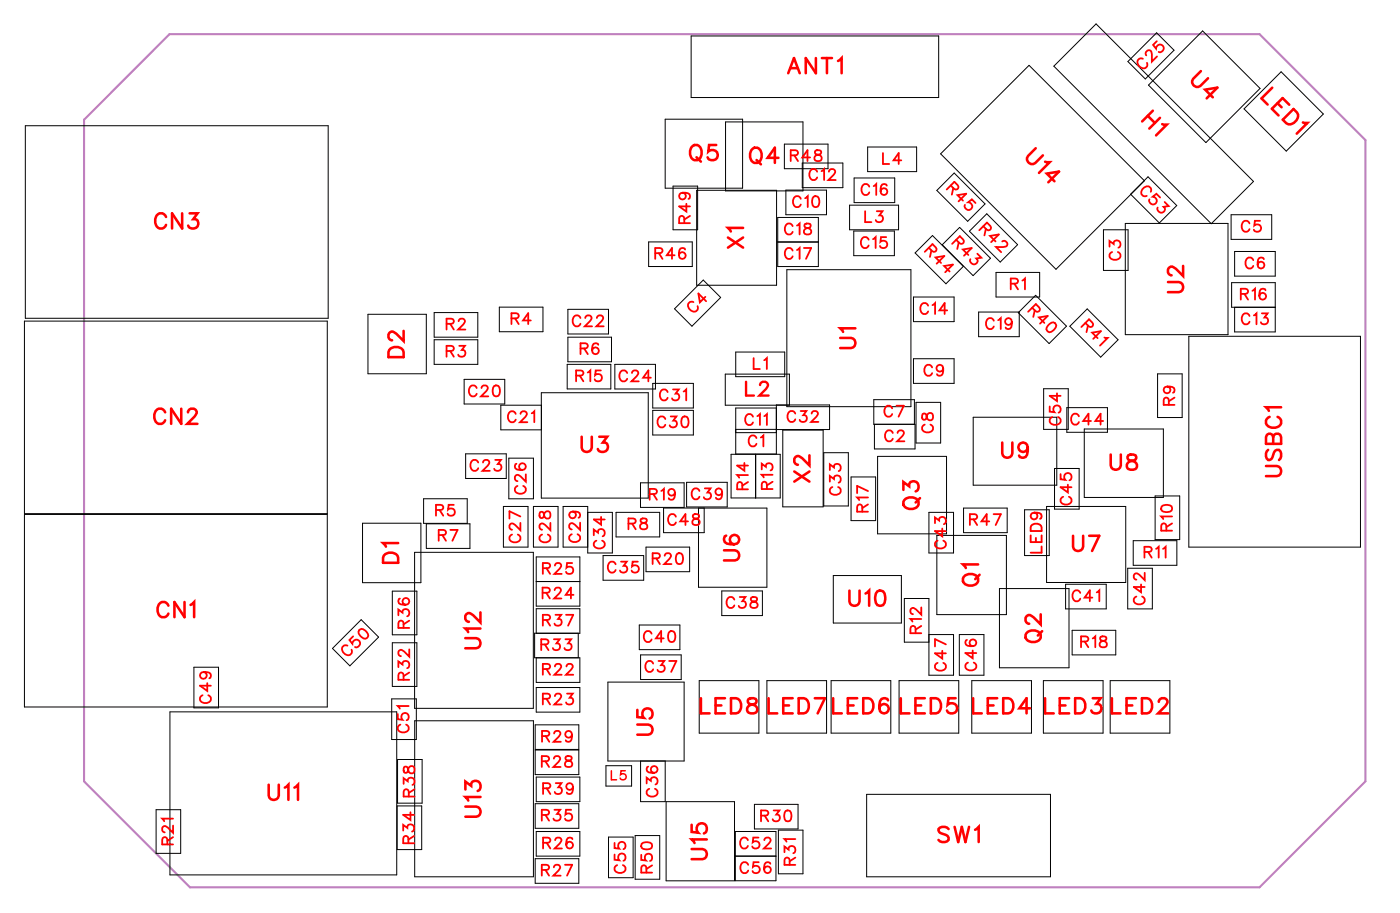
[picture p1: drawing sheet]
<svg xmlns="http://www.w3.org/2000/svg" width="65mm" height="43mm" viewBox="0 0 65 43" stroke-linecap="round" stroke-linejoin="round" font-family="sans-serif">
<path d="M3.9 5.6l4-4h51l5 4.9v30l-5 5h-50l-5-5z" fill="none" stroke="#bf80bf" stroke-width=".1"/>
<g fill="none" stroke="#000" stroke-width=".05">
<path d="M1.1 15h14.2v9h-14.2zM1.2 5.9h14.2v9h-14.2zM17.2 14.7h2.7v2.8h-2.7zM20.3 14.6h2.1v1.2h-2.1zM20.3 15.9h2.1v1.1h-2.1zM21.7 17.7h1.9v1.2h-1.9zM23.4 14.4h2v1.1h-2zM25.3 18.4h5v4.9h-5zM25.3 18.9h-1.9v1.2h1.9M26.5 17h2.1v1.2h-2.1zM26.6 15.8h2v1.1h-2zM26.6 14.5h1.9v1.1h-1.9z"/>
<path d="M28.8 17h1.9v1.2h-1.9zM30.3 11.3h2.1v1.2h-2.1zM30.5 17.9h1.9v1.2h-1.9zM30.5 19.2h1.9v1.1h-1.9zM31.1 5.6h3.6v3.2h-3.6zM31.5 8.7h1.1v2h-1.1zM32.3 1.7h11.6v2.9h-11.6zM32.6 8.9h3.7v4.4h-3.7zM32.9 13.1l.8 .8-1.3 1.3-.8-.8zM33.9 5.7h3.7v3.2h-3.7zM34.4 16.5h2.3v1.1h-2.3zM36.3 18.9v2.3h-1.9v-2.1h1.9"/>
<path d="M36.4 10.2h1.9v2.3h-1.9zM36.4 11.3h1.9M36.7 6.7h2v1.2h-2zM36.8 8.9h1.9v1.1h-1.9zM36.8 12.6h5.8v6.4h-5.8zM36.9 18.9v-1.4h-3v1.4h4.9v1.2h-4.4M37.5 7.6h1.9v1.2h-1.9zM39.7 9.6h2.3v1.1h-2.3zM39.9 10.8h1.9v1.2h-1.9zM40 8.3h1.9v1.2h-1.9zM40.6 6.9h2.3v1.1h-2.3zM40.9 19.8v1.2h1.9v-1.2h-1.9v-1.1h1.9v1.1"/>
<path d="M42.7 16.8h1.9v1.1h-1.9zM42.7 13.9h1.9v1.1h-1.9zM42.9 18.8h1.1v1.9h-1.1zM43.8 8.9l.8-.8 1.5 1.4-.8 .8zM44.1 11.4l.8-.8 1.4 1.5-.8 .8-1.9-1.9-.8 .8 1.5 1.5 .8-.8M45.3 10.8l.9-.8 1.4 1.4-.8 .8zM45.5 19.5h3.9v3.2h-3.9zM45.8 14.6h1.9v1.1h-1.9zM46.6 12.7h2v1.2h-2zM48.4 13.8l1.5 1.4-.8 .9-1.5-1.5zM48.8 18.2h1.2v1.9h-1.2zM49.3 3.1l2-2 7.3 7.4-1.9 2z"/>
<path d="M49.9 19.1h1.9v1.1h-1.9zM50 15.3l.9-.9 1.4 1.5-.8 .8zM51.6 10.7h1.2v1.9h-1.2zM52.6 10.4h4.8v5.2h-4.8zM53.5 8.4l-5.4-5.3-4.1 4.1 5.4 5.4 4.3-4.3 1.3 1.3-.8 .8-1.3-1.3M53.7 4l2.6-2.6 2.6 2.7-2.5 2.6zM54.1 1.5l.8 .8-1.3 1.4-.8-.8zM54.2 17.5h1.1v2h-1.1zM55.6 15.7h8v9.9h-8zM57.6 10h1.9v1.2h-1.9zM57.8 11.8h1.9v1.1h-1.9zM59.7 14.4h-2.1v-1.2h2.1v2.3h-1.9v-1.1"/>
<path d="M59.9 3.4l2 1.9-1.7 1.8-2-2zM1.1 24h14.2v9h-14.2zM7.3 37.8h1.2v2.1h-1.2zM7.9 33.3h10.7v7.6h-10.7zM9.1 31.2h1.1v1.9h-1.1zM16.9 29l.8 .8-1.3 1.3-.8-.8zM17 24.5h2.7v2.7h-2.7zM18.3 32.7h1.2v1.9h-1.2zM18.4 27.6h1.1v2.1h-1.1zM18.4 30h1.1v2.1h-1.1zM18.6 37.7h1.1v2h-1.1M18.6 35.5h1.1v2h-1.1z"/>
<path d="M19.4 25.8h5.5v7.3h-5.5zM19.4 33.7h5.6v7.3h-5.6zM19.8 23.3h2.1v1.2h-2.1zM19.9 24.5h2.1v1.1h-2.1zM21.8 21.2h1.9v1.2h-1.9zM23.5 23.7h1.2v1.9h-1.2zM23.8 21.4h1.2v1.9h-1.2zM25 23.7h1.1v1.9h-1.1zM25 33.9h2.1v2.3h-2.1zM25 37.6h2.1v1.1h-2.1zM25 35.1h2.1M25 35h2.1"/>
<path d="M25.1 36.3h2v1.2h-2zM25.1 29.6v-1.1h2v1.1h-2.1v1.1h2.1v1.2h-2v-1.2M25.1 38.9h2v1.1h-2zM25.1 26h2v2.3h-2zM25.1 32.1h2v1.2h-2zM25.1 27.2h2M27.1 29.6v1.1M27.5 23.9h1.1v1.9h-1.1v-2.1h-1.2v1.9h1.2M28.2 26h1.9v1.1h-1.9zM28.3 35.8h1.2v.9h-1.2zM28.4 31.9h3.6v3.7h-3.6zM28.5 39.1h1.1v1.9h-1.1z"/>
<path d="M28.8 23.9h2.1v1.2h-2.1zM29.7 39.1h1.2v2h-1.2zM29.9 29.2h1.9v1.2h-1.9zM30 22.6h2v1.1h-2zM30 35.6v1.9h1.1v-1.9M30 30.6h1.9v1.2h-1.9zM30.2 25.6h2.1v1.1h-2.1zM31.2 37.5h3.2v3.7h-3.2zM32.1 22.5h1.9v1.2h-1.9zM32.7 31.8h2.8v2.5h-2.8zM32.9 23.7v1.2h-1.9v-1.2h4.9v3.7h-3.2v-3.7M33.8 27.6h1.9v1.2h-1.9z"/>
<path d="M34.2 21.2h2.3v2.1h-2.3zM34.4 38.9h1.9v2.3h-1.9zM34.4 20.2h1.9M35.3 37.6h2v1.1h-2zM35.3 21.2v2.1M35.9 31.8h2.8v2.5h-2.8zM36.4 38.8h1.2v2h-1.2zM36.6 20.1h1.9v3.6h-1.9zM38.5 21.2h1.2v2.5h-1.2zM38.9 31.8h2.8v2.5h-2.8zM39 26.9h3.2v2.2h-3.2zM39.8 22.3h1.2v2h-1.2z"/>
<path d="M40.5 37.1h8.6v3.9h-8.6zM41.1 21.3h3.2v3.7h-3.2zM42.1 31.8h2.8v2.5h-2.8zM43.5 23.9h1.1v1.9h-1.1zM43.5 29.7h1.1v1.9h-1.1v-3.6h-1.2v2h1.2M43.8 25h3.3v3.7h-3.3zM44.9 29.7h1.1v1.9h-1.1zM45.1 23.7h2v1.2h-2zM45.5 31.8h2.8v2.5h-2.8zM46.8 27.5h3.2v3.7h-3.2zM47.9 23.8h1.2v2.2h-1.2zM48.8 31.8h2.8v2.5h-2.8z"/>
<path d="M49 23.7h3.7v3.5h-3.7zM49.3 21.9h1.2v1.9h-1.2zM49.8 27.3h2v1.2h-2zM50.2 29.5h2v1.1h-2zM50.7 20.1h3.7v3.2h-3.7zM51.9 31.8h2.8v2.5h-2.8zM52.8 26.6h1.1v1.9h-1.1zM53 25.3h2.1v1.1h-2.1zM54 23.2h1.2v2h-1.2zM25 40.1h2.1v1.2h-2.1zM34.4 40h1.9"/>
</g>
<g fill="none" stroke="#f00" stroke-width=".08">
<path d="M20.9 15.1h.3v-.1l-.3-.1v.5M20.9 16.4h.3v-.1l-.3-.1v.5M21.1 15.1l.1 .3M21.1 16.4l.1 .3M21.5 15l.2-.1v.1l-.3 .4h.4M21.5 16.2h.2l-.1 .2a.17 .17 0 0 1 .1 .2 .17 .17 0 0 1-.3 0M22.3 18.1a.19 .19 0 0 0-.2-.1 .19 .19 0 0 0-.2 .2v.1a.19 .19 0 0 0 .2 .2 .19 .19 0 0 0 .2-.1M22.5 18.1l.1-.1 .2 .1-.3 .4h.3M23.1 18a.23 .23 0 0 1 .3 .3 .23 .23 0 0 1-.3 .2l-.1-.2zM23.9 14.9h.3l.1-.2-.4-.1v.5M24.1 14.9l.2 .2M24.1 19.3a.19 .19 0 0 0-.2-.1 .19 .19 0 0 0-.1 .2v.1a.19 .19 0 0 0 .1 .2 .19 .19 0 0 0 .2-.1"/>
<path d="M24.4 19.3l.1-.1 .1 .1-.3 .4h.4M24.8 15h-.3l.2-.4v.5M24.9 19.3l.1-.1v.5M27 17.6l.2-.1 .1-.1-.3-.1v.5M27.1 17.6l.2 .2M27.2 14.9a.19 .19 0 0 0-.3-.2 .19 .19 0 0 0-.1 .2v.2a.19 .19 0 0 0 .1 .2 .19 .19 0 0 0 .3-.2M27.2 16.3h.2l.1-.2-.3-.1v.6M27.3 16.3l.2 .3M27.4 14.9l.1-.2 .2 .1-.3 .5h.3M27.5 17.4l.1-.1v.5M27.9 14.9l.1-.2 .2 .1-.3 .5h.3M28 16.1a.22 .22 0 0 0-.3 .2 .22 .22 0 0 0 .3 .2 .16 .16 0 0 0-.1-.3 .16 .16 0 0 0-.2 .2"/>
<path d="M28.1 17.3h-.2l-.1 .2a.18 .18 0 0 1 .3 0 .18 .18 0 0 1 0 .3 .18 .18 0 0 1-.3-.1M29.3 17.4a.19 .19 0 0 0-.2-.1 .19 .19 0 0 0-.1 .2v.1a.19 .19 0 0 0 .1 .2 .19 .19 0 0 0 .2-.1M29.6 17.4l.1-.1 .2 .1-.4 .4h.4M30.4 17.7h-.3l.2-.4v.5M30.7 11.8h.2l.1-.1-.3-.1v.5M30.8 11.8l.2 .3M31.1 19.6a.19 .19 0 0 0-.2-.1 .19 .19 0 0 0-.1 .2v.1a.19 .19 0 0 0 .1 .2 .19 .19 0 0 0 .2-.1M31.2 18.3a.19 .19 0 0 0-.2-.1 .19 .19 0 0 0-.1 .2v.1a.19 .19 0 0 0 .1 .2 .19 .19 0 0 0 .2-.1M31.4 19.5h.2l-.1 .2a.17 .17 0 0 1 .1 .2 .17 .17 0 0 1-.3 0M31.5 18.2h.3l-.2 .2a.17 .17 0 0 1 .1 .3 .17 .17 0 0 1-.3-.1M31.6 11.9h-.4l.2-.3v.5M31.9 9a.16 .16 0 0 1 .2 .2 .16 .16 0 0 1-.3 .1 .16 .16 0 0 1 0-.3l.5 .1-.1 .2"/>
<path d="M31.9 19.5a.23 .23 0 0 1 .3 .2 .23 .23 0 0 1-.3 .3v-.2zM32 18.3l.1-.1v.5M32 10.4v-.3h-.1l-.1 .3h.5M32.1 11.7l-.1-.1a.22 .22 0 0 0-.3 .2 .22 .22 0 0 0 .4 .2 .16 .16 0 0 0-.1-.2 .16 .16 0 0 0-.2 .1M32.1 9.5v.4l-.3-.3h.5M32.3 10.1l-.3 .2M32.4 14.1a.19 .19 0 0 0-.2 .1 .19 .19 0 0 0 0 .2l.1 .1a.19 .19 0 0 0 .3 0 .19 .19 0 0 0 0-.2M33 13.9l-.3 .2v-.4l.3 .4M35.2 19.5a.19 .19 0 0 0-.2-.1 .19 .19 0 0 0-.1 .2v.1a.19 .19 0 0 0 .1 .2 .19 .19 0 0 0 .2-.2M35.3 16.7v.5h.2M35.4 19.5l.2-.1v.5M35.8 16.8l.1-.1v.5"/>
<path d="M35.8 19.5l.1-.1v.5M37 7.3l.3-.1v-.1l-.3-.1v.5M37.1 10.6a.19 .19 0 0 0-.2-.2 .19 .19 0 0 0-.2 .2v.2a.19 .19 0 0 0 .2 .2 .19 .19 0 0 0 .2-.2M37.1 11.7a.19 .19 0 0 0-.2-.1 .19 .19 0 0 0-.2 .2v.1a.19 .19 0 0 0 .2 .2 .19 .19 0 0 0 .2-.1M37.2 7.3l.1 .2M37.2 19.3a.19 .19 0 0 0-.2-.1 .19 .19 0 0 0-.2 .2v.1a.19 .19 0 0 0 .2 .2 .19 .19 0 0 0 .2-.1M37.3 10.5l.1-.1v.6M37.3 11.7l.1-.1v.5M37.5 19.2h.2l-.1 .2a.17 .17 0 0 1 .1 .3 .17 .17 0 0 1-.3-.1M37.5 9.3a.19 .19 0 0 0-.3-.1 .19 .19 0 0 0-.1 .2v.1a.19 .19 0 0 0 .1 .2 .19 .19 0 0 0 .3-.1M37.6 11.6h.3l-.2 .5M37.7 10.5v.1a.21 .21 0 0 1 .2 .1 .21 .21 0 0 1 0 .2h-.3v-.2l.3-.1v-.1z"/>
<path d="M37.7 9.3l.1-.1v.5M37.9 7.4h-.4l.3-.4v.5M38 19.3l.2-.1 .1 .2-.4 .3h.4M38.1 9.2a.23 .23 0 0 1 .2 .2 .23 .23 0 0 1-.2 .3l-.1-.2zM38.1 7v.2l.3 .2a.17 .17 0 0 1-.1 .1 .17 .17 0 0 1-.2-.1l.3-.3v-.1zM38.2 8a.19 .19 0 0 0-.2-.1 .19 .19 0 0 0-.1 .2v.1a.19 .19 0 0 0 .1 .2 .19 .19 0 0 0 .2-.1M38.4 8l.2-.1v.5M38.8 8l.1-.1 .2 .1-.3 .4h.3M40.5 9.9v.5h.3M40.6 11.2a.19 .19 0 0 0-.2-.1 .19 .19 0 0 0-.1 .2v.1a.19 .19 0 0 0 .1 .2 .19 .19 0 0 0 .2-.1M40.7 8.7a.19 .19 0 0 0-.2-.1 .19 .19 0 0 0-.2 .2v.1a.19 .19 0 0 0 .2 .2 .19 .19 0 0 0 .2-.1M40.8 11.2l.2-.1v.5"/>
<path d="M40.9 8.7l.1-.1v.5M41 9.9h.3l-.2 .2a.17 .17 0 0 1 .2 .2 .17 .17 0 0 1-.3 0M41.3 7.2v.5h.3M41.5 11.1h-.3v.2a.18 .18 0 0 1 .3 0 .18 .18 0 0 1-.1 .3 .18 .18 0 0 1-.2-.1M41.5 8.7v-.1a.22 .22 0 0 0-.3 .3 .22 .22 0 0 0 .3 .1 .16 .16 0 0 0-.1-.2 .16 .16 0 0 0-.2 .1M41.7 19.1a.19 .19 0 0 0-.2-.1 .19 .19 0 0 0-.1 .2v.1a.19 .19 0 0 0 .1 .2 .19 .19 0 0 0 .2-.1M41.9 19h.4l-.3 .5M42.2 7.5h-.4l.2-.3v.5M43.2 19.4v.2h.1a.21 .21 0 0 1 .1-.2 .21 .21 0 0 1 .2 0v.1v.1h-.2l-.1-.2zM43.3 19.8a.19 .19 0 0 0-.2 .3 .19 .19 0 0 0 .2 .1h.2a.19 .19 0 0 0 .1-.1 .19 .19 0 0 0-.1-.3M43.4 14.3a.19 .19 0 0 0-.2-.1 .19 .19 0 0 0-.1 .2v.1a.19 .19 0 0 0 .1 .2 .19 .19 0 0 0 .2-.1M43.5 11.6l.2 .2 .1-.1-.2-.3-.3 .4"/>
<path d="M43.6 11.7l-.1 .3M43.6 17.2a.19 .19 0 0 0-.2-.1 .19 .19 0 0 0-.2 .1v.2a.19 .19 0 0 0 .2 .2 .19 .19 0 0 0 .2-.2M43.6 14.3l.1-.1v.5M44 12.3l-.2-.3h.4l-.4 .3M44.1 17.2a.16 .16 0 0 1-.2 .2 .16 .16 0 0 1-.1-.3 .16 .16 0 0 1 .3 0v.4h-.3M44.3 14.5h-.4l.3-.3v.5M44.4 12.7l-.2-.3h.4l-.4 .3M44.5 8.7l.2 .2 .1-.1-.2-.3-.3 .4M44.6 8.8l-.1 .3M44.7 11.2l.3 .2 .1-.1-.2-.3-.4 .4M44.9 11.3l-.1 .3M45 9.4l-.2-.3h.4l-.4 .3"/>
<path d="M45.3 11.9l-.3-.2 .5-.1-.4 .4M45.6 9.5l-.1-.2-.2 .2a.18 .18 0 0 1 .2 .1 .18 .18 0 0 1-.2 .2 .18 .18 0 0 1-.2-.2M45.7 11.9l.2 .1-.2 .1a.17 .17 0 0 1-.1 .3 .18 .18 0 0 1-.2-.3M46 10.6l.2 .2 .1-.1-.1-.3-.4 .4M46.1 10.7v.3M46.5 15a.19 .19 0 0 0-.2-.1 .19 .19 0 0 0-.2 .2v.1a.19 .19 0 0 0 .2 .2 .19 .19 0 0 0 .2-.1M46.6 11.3l-.3-.3h.4l-.3 .3M46.7 15l.1-.1v.5M46.9 11.3h.2v.2h-.5l.2 .3M47.3 13.3l.3-.1v-.1l-.3-.1v.5M47.3 15a.16 .16 0 0 1-.2 .2 .16 .16 0 0 1 0-.3 .16 .16 0 0 1 .2 0v.5l-.3-.1M47.5 13.3l.1 .2"/>
<path d="M47.8 13.1l.1-.1v.5M48.3 14.4l.2 .2 .1-.1-.1-.3-.4 .4M48.4 14.5l-.1 .3M48.9 15.1l-.3-.3h.4l-.3 .3M49 15.2l.3-.1a.23 .23 0 0 1 0 .3 .23 .23 0 0 1-.4 0zM49.1 19v.2l.2 .1a.18 .18 0 0 1 0-.3 .18 .18 0 0 1 .3 0 .18 .18 0 0 1-.1 .3M49.2 19.5a.19 .19 0 0 0-.1 .2 .19 .19 0 0 0 .2 .2h.1a.19 .19 0 0 0 .2-.2 .19 .19 0 0 0-.1-.2M49.4 18.4v.3l-.3-.2h.5M50.5 19.5a.19 .19 0 0 0-.2-.2 .19 .19 0 0 0-.2 .2v.2a.19 .19 0 0 0 .2 .1 .19 .19 0 0 0 .2-.1M50.8 15.1l.2 .2 .1-.1-.2-.3-.3 .4M50.9 15.2l-.1 .3M51 19.7h-.3l.2-.4v.5"/>
<path d="M51.3 15.8l-.2-.3h.4l-.4 .3M51.6 19.7h-.4l.3-.4v.5M51.7 15.8h.1l-.3 .4M51.9 11.5v-.2l.2 .1a.17 .17 0 0 1 .3-.1 .17 .17 0 0 1-.1 .3M52 11.8a.19 .19 0 0 0-.1 .2 .19 .19 0 0 0 .2 .1h.1a.19 .19 0 0 0 .2-.1 .19 .19 0 0 0-.1-.2M53.5 2.7a.19 .19 0 0 0-.3 .1 .19 .19 0 0 0 .1 .3 .19 .19 0 0 0 .3 .1 .19 .19 0 0 0 .1-.3M53.6 2.6l.1-.2h.2v.5l.2-.3M53.8 9a.19 .19 0 0 0 0-.3 .19 .19 0 0 0-.3 .1h-.1a.19 .19 0 0 0 0 .3 .19 .19 0 0 0 .2 .1M54.1 1.9l-.2 .2 .2 .2a.18 .18 0 0 1 .2-.2 .18 .18 0 0 1 .1 .2 .18 .18 0 0 1-.2 .1M54.3 9.2l-.2-.1-.2 .1a.18 .18 0 0 1 .2 .2 .18 .18 0 0 1-.2 .2 .18 .18 0 0 1-.1-.3M54.5 9.4l.2 .2-.3 .1a.17 .17 0 0 1-.1 .2 .17 .17 0 0 1-.1-.2M54.6 18.1a.16 .16 0 0 1 .1 .2 .16 .16 0 0 1-.2 0 .16 .16 0 0 1 0-.2h.4v.3"/>
<path d="M54.7 18.9v-.3h-.2l-.1 .3h.5M54.9 18.6l-.2 .2M58 13.7h.3l.1-.1-.4-.1v.5M58.2 13.7l.2 .3M58.5 10.4a.19 .19 0 0 0-.3-.1 .19 .19 0 0 0-.1 .2v.1a.19 .19 0 0 0 .1 .2 .19 .19 0 0 0 .3-.1M58.5 14.8a.19 .19 0 0 0-.3-.2 .19 .19 0 0 0-.1 .2v.2a.19 .19 0 0 0 .1 .2 .19 .19 0 0 0 .3-.2M58.6 13.6l.1-.1v.5M58.6 12.2a.19 .19 0 0 0-.2-.2 .19 .19 0 0 0-.1 .2v.2a.19 .19 0 0 0 .1 .2 .19 .19 0 0 0 .2-.2M58.7 14.7l.1-.1v.6M58.9 10.3h-.2v.2a.18 .18 0 0 1 .3 0 .18 .18 0 0 1-.1 .3 .18 .18 0 0 1-.2-.1M59 14.6h.3l-.1 .2a.17 .17 0 0 1 .1 .3 .17 .17 0 0 1-.3 0M59.1 12.1a.22 .22 0 0 0-.3 .2 .22 .22 0 0 0 .3 .2 .16 .16 0 0 0-.1-.3 .16 .16 0 0 0-.2 .2"/>
<path d="M59.2 13.6v-.1a.22 .22 0 0 0-.3 .2 .22 .22 0 0 0 .3 .2 .16 .16 0 0 0-.1-.2 .16 .16 0 0 0-.2 .1M7.8 39.5v-.3l-.1-.1-.1 .4h.5M8.1 38.6v.3l-.4-.3-.1 .1 .1 .2M8.1 38.3h-.5l.1 .1M8.1 39.1l-.3 .2M9.5 32.5a.19 .19 0 0 0-.1 .2 .19 .19 0 0 0 .2 .2h.1a.19 .19 0 0 0 .2-.2 .19 .19 0 0 0-.2-.2M9.5 31.4a.16 .16 0 0 1 .2 .2 .16 .16 0 0 1-.3 .1 .16 .16 0 0 1 0-.3l.4 .1v.2M9.7 31.9v.4l-.3-.2h.5M16.3 30.2a.19 .19 0 0 0-.3 0 .19 .19 0 0 0 .1 .3v.1a.19 .19 0 0 0 .3 0 .19 .19 0 0 0 0-.2M16.5 29.7l-.2 .2 .2 .2a.18 .18 0 0 1 .2-.2 .18 .18 0 0 1 .1 .2 .18 .18 0 0 1-.2 .1M16.8 29.4a.25 .25 0 0 1 .3 .1 .25 .25 0 0 1 0 .4l-.3-.3zM18.6 33.4v.2h.2a.18 .18 0 0 1 0-.2 .18 .18 0 0 1 .3 0 .18 .18 0 0 1-.1 .3"/>
<path d="M18.6 31.2v-.3l.2 .2a.18 .18 0 0 1 .3-.2 .17 .17 0 0 1-.1 .3M18.6 28.8v-.3l.2 .1a.17 .17 0 0 1 .3-.1 .17 .17 0 0 1-.1 .3M18.7 28a.22 .22 0 0 0 .2 .3 .22 .22 0 0 0 .2-.3 .16 .16 0 0 0-.3 .1 .16 .16 0 0 0 .2 .2M18.7 33.9a.19 .19 0 0 0-.1 .2 .19 .19 0 0 0 .2 .1h.1a.19 .19 0 0 0 .2-.1 .19 .19 0 0 0-.1-.2M18.9 38.8v-.2l.2 .1a.17 .17 0 0 1 .2-.1 .17 .17 0 0 1 0 .3M18.9 31.8v-.3l-.2-.1-.1 .4h.5M18.9 29.4v-.3l-.2-.1-.1 .4h.5M18.9 36.6v-.2l.2 .1a.17 .17 0 0 1 .2-.1 .17 .17 0 0 1 0 .3M18.9 35.9v.2h.1l.2-.3a.17 .17 0 0 1 .2 .2 .17 .17 0 0 1-.2 .1l-.1-.2zM19.1 39.4v-.3h-.1l-.1 .3h.5M19.1 33h-.5l.1 .1M19.1 37.2v-.3h-.1l-.1 .3h.5"/>
<path d="M19.1 30.4v.3l-.3-.3-.2 .1 .2 .2M19.1 31.4l-.2 .2M19.1 29l-.2 .2M19.2 38v.3l-.3-.2h.5M19.4 39.1l-.3 .1M19.4 36.9l-.3 .2M20.4 23.8h.3v-.1l-.3-.1v.5M20.5 25h.3l.1-.1-.4-.1v.5M20.6 23.8l.1 .3M20.7 25l.2 .3M21.1 24.8h.3l-.2 .5M21.2 23.6h-.2v.2a.18 .18 0 0 1 .2 0 .18 .18 0 0 1 0 .3 .18 .18 0 0 1-.3-.1"/>
<path d="M22.4 21.6a.19 .19 0 0 0-.2-.1 .19 .19 0 0 0-.2 .2v.1a.19 .19 0 0 0 .2 .2 .19 .19 0 0 0 .2-.1M22.6 21.6l.1-.1 .2 .1-.3 .4h.3M23.2 21.5h.2l-.1 .2a.17 .17 0 0 1 .1 .3 .17 .17 0 0 1-.3-.1M24 25a.19 .19 0 0 0-.2 .2 .19 .19 0 0 0 .2 .1h.2a.19 .19 0 0 0 .1-.1 .19 .19 0 0 0-.1-.2M24.2 21.7h-.1a.22 .22 0 0 0 .2 .3 .22 .22 0 0 0 .2-.3 .16 .16 0 0 0-.2 .1 .16 .16 0 0 0 .1 .2M24.2 22.7a.19 .19 0 0 0-.1 .2 .19 .19 0 0 0 .2 .2h.1a.19 .19 0 0 0 .2-.2 .19 .19 0 0 0-.1-.2M24.3 24.4v.4l-.4-.3-.1 .2 .2 .1M24.3 24.1l-.5-.2v.3M24.6 22.2v.3l-.4-.3-.1 .2 .1 .1M25.3 23.9v.3h.1a.21 .21 0 0 1 .1-.2 .21 .21 0 0 1 .2-.1v.2v.1h-.2l-.1-.3zM25.3 30.1h.3l.1-.1-.4-.1v.5M25.3 35.6h.3l.1-.2-.4-.1v.5"/>
<path d="M25.3 38.1h.3l.1-.2h-.4v.5M25.4 34.4h.2l.1-.1-.3-.1v.5M25.4 25a.19 .19 0 0 0-.2 .2 .19 .19 0 0 0 .2 .1h.2a.19 .19 0 0 0 .1-.1 .19 .19 0 0 0-.1-.2M25.4 27.7h.3v-.1l-.3-.1v.5M25.4 31.3h.3v-.2l-.3-.1v.5M25.4 32.7l.3-.1v-.1l-.3-.1v.5M25.4 26.6l.3-.1v-.1l-.3-.1v.5M25.4 29h.3v-.2l-.3-.1v.5M25.4 39.4h.3v-.2h-.3v.5M25.4 36.8h.3v-.1l-.3-.1v.5M25.5 30.1l.2 .3M25.5 35.6l.2 .2"/>
<path d="M25.5 38.1l.2 .3M25.5 34.4l.2 .3M25.6 27.7l.1 .3M25.6 32.7l.1 .2M25.6 31.3l.1 .2M25.6 26.6l.1 .2M25.6 29l.1 .2M25.6 39.4l.1 .3M25.6 36.8l.1 .3M25.7 24.4v.4l-.4-.3-.1 .2 .2 .1M25.9 29.9h.3l-.2 .2a.17 .17 0 0 1 .2 .2 .17 .17 0 0 1-.3 0M25.9 35.5l.2-.2 .1 .2-.3 .3h.3"/>
<path d="M25.9 34.3l.2-.1 .1 .1-.3 .4h.3M25.9 37.9h.3l-.1 .1a.17 .17 0 0 1 .1 .3 .17 .17 0 0 1-.3 0M25.9 27.6l.2-.1 .1 .1-.3 .4h.4M26 31.2l.2-.2 .1 .2-.4 .3h.4M26 32.5l.2-.1 .1 .2-.4 .3h.4M26 26.4l.2-.1 .1 .2-.4 .3h.4M26 39.3l.2-.1 .1 .1-.4 .4h.4M26 28.7h.3l-.2 .2a.17 .17 0 0 1 .1 .3 .17 .17 0 0 1-.3-.1M26 36.6h.3l-.2 .2a.17 .17 0 0 1 .1 .3 .17 .17 0 0 1-.3-.1M26.5 29.9h.2l-.1 .2a.17 .17 0 0 1 .1 .2 .17 .17 0 0 1-.3 0M26.5 35.4v.1l.3 .2a.17 .17 0 0 1-.2 .2 .17 .17 0 0 1-.2-.2l.3-.2v-.1zM26.5 28.7h.3l-.2 .5"/>
<path d="M26.5 31.2l.2-.2 .1 .2-.3 .3h.3M26.5 32.4h.3l-.2 .2a.18 .18 0 0 1 .2 .3 .17 .17 0 0 1-.3-.1M26.7 37.9h-.2v.2a.18 .18 0 0 1 .2 0 .18 .18 0 0 1 0 .2 .18 .18 0 0 1-.3 0M26.7 25a.19 .19 0 0 0-.1 .2 .19 .19 0 0 0 .2 .1h.1a.19 .19 0 0 0 .2-.1 .19 .19 0 0 0-.1-.2M26.8 34.3a.18 .18 0 0 1-.3 .2 .16 .16 0 0 1 0-.3 .16 .16 0 0 1 .2 0v.5l-.2-.1M26.8 26.3h-.3v.2a.18 .18 0 0 1 .3 0 .18 .18 0 0 1-.1 .3 .18 .18 0 0 1-.2-.1M26.8 39.2a.22 .22 0 0 0-.3 .2 .22 .22 0 0 0 .3 .2 .16 .16 0 0 0-.1-.2 .16 .16 0 0 0-.2 .1M26.8 23.9a.16 .16 0 0 1 .1 .2 .16 .16 0 0 1-.2 .1 .16 .16 0 0 1 0-.3l.4 .1v.2M26.8 36.8a.16 .16 0 0 1-.2 .1 .16 .16 0 0 1-.1-.2 .16 .16 0 0 1 .3 0l-.1 .4-.2-.1M26.8 27.8h-.3l.2-.3v.5M27.1 24.4v.4l-.4-.3-.1 .1 .1 .1M27.8 25v-.2l.2 .1a.17 .17 0 0 1 .2-.1 .17 .17 0 0 1 0 .3"/>
<path d="M27.9 25.3a.19 .19 0 0 0-.1 .2 .19 .19 0 0 0 .2 .1h.1a.19 .19 0 0 0 .2-.1 .19 .19 0 0 0-.1-.2M28.1 24.2v.3l-.3-.2h.5M28.7 39.9v.3h.3a.18 .18 0 0 1 0-.3 .18 .18 0 0 1 .2 .1 .18 .18 0 0 1 0 .2M28.7 39.4v.2l.3 .1a.18 .18 0 0 1 0-.3 .18 .18 0 0 1 .2 0 .18 .18 0 0 1 0 .3M28.8 26.4a.19 .19 0 0 0-.2-.1 .19 .19 0 0 0-.2 .1v.2a.19 .19 0 0 0 .2 .2 .19 .19 0 0 0 .2-.2M29.1 26.3h.2l-.1 .1a.17 .17 0 0 1 .1 .3 .17 .17 0 0 1-.3 0M29.4 24.5h.3v-.2l-.3-.1v.5M29.6 24.5l.1 .2M29.8 26.3h-.2v.2a.18 .18 0 0 1 .2 0 .18 .18 0 0 1 0 .2 .18 .18 0 0 1-.3 0M30 24.3v.1l.3 .2a.17 .17 0 0 1-.2 .1 .17 .17 0 0 1-.2-.1l.4-.2-.1-.1zM30 40v.2h.2a.18 .18 0 0 1 0-.2 .18 .18 0 0 1 .3 0 .18 .18 0 0 1-.1 .2M30 39.4a.25 .25 0 0 1 .3-.1 .25 .25 0 0 1 .2 .3 .25 .25 0 0 1-.3 .1 .25 .25 0 0 1-.2-.3z"/>
<path d="M30.3 36.6v-.2l.1 .1a.17 .17 0 0 1 .3-.1 .17 .17 0 0 1 0 .3M30.3 35.8v.1a.22 .22 0 0 0 .2 .2 .22 .22 0 0 0 .2-.3 .16 .16 0 0 0-.2 .1 .16 .16 0 0 0 .1 .2M30.4 36.9a.19 .19 0 0 0-.1 .2 .19 .19 0 0 0 .1 .1h.2a.19 .19 0 0 0 .2-.1 .19 .19 0 0 0-.2-.2M30.4 23.1h.3v-.2h-.3v.5M30.5 29.6a.19 .19 0 0 0-.2-.1 .19 .19 0 0 0-.2 .2v.1a.19 .19 0 0 0 .2 .2 .19 .19 0 0 0 .2-.1M30.5 26.1h.3l.1-.1-.4-.1v.5M30.6 31a.19 .19 0 0 0-.3-.1 .19 .19 0 0 0-.1 .2v.1a.19 .19 0 0 0 .1 .2 .19 .19 0 0 0 .3-.1M30.6 23.1l.1 .3M30.7 26.1l.2 .3M30.8 30.9h.3l-.2 .2a.18 .18 0 0 1 .2 .3 .17 .17 0 0 1-.3-.1M30.9 22.9h.2v.5M31 29.8h-.3l.2-.3v.5"/>
<path d="M31.1 26l.2-.1 .1 .1-.3 .4h.3M31.3 30.9h.3l-.2 .5M31.3 29.5a.23 .23 0 0 1 .3 .3 .23 .23 0 0 1-.3 .2v-.2zM31.6 23a.16 .16 0 0 1-.2 .2 .16 .16 0 0 1-.1-.3 .16 .16 0 0 1 .2 0v.4h-.2M31.6 24.2a.19 .19 0 0 0-.2-.2 .19 .19 0 0 0-.1 .2v.1a.19 .19 0 0 0 .1 .2 .19 .19 0 0 0 .2-.1M31.7 25.9a.23 .23 0 0 1 .3 .2 .23 .23 0 0 1-.3 .2l-.1-.2zM32.2 24.4h-.4l.3-.4v.5M32.4 24.1v.1a.21 .21 0 0 1 .3 .1 .21 .21 0 0 1 0 .2h-.3v-.2l.3-.1v-.1zM32.7 22.9a.19 .19 0 0 0-.2-.1 .19 .19 0 0 0-.1 .2v.1a.19 .19 0 0 0 .1 .2 .19 .19 0 0 0 .2-.1M33 22.8h.2l-.1 .2a.17 .17 0 0 1 .1 .3 .17 .17 0 0 1-.3-.1M33.8 23a.16 .16 0 0 1-.2 .1 .16 .16 0 0 1-.1-.2 .16 .16 0 0 1 .3 0l-.1 .4h-.2M34.4 28a.19 .19 0 0 0-.3-.1 .19 .19 0 0 0-.1 .2v.1a.19 .19 0 0 0 .1 .2 .19 .19 0 0 0 .3-.1"/>
<path d="M34.6 27.9h.3l-.2 .2a.18 .18 0 0 1 .2 .3 .17 .17 0 0 1-.3-.1M34.7 22.9v-.3l-.1-.1-.1 .4h.5M34.8 21.6v.4l-.3-.2h.5M35 39.3a.19 .19 0 0 0-.2-.2 .19 .19 0 0 0-.2 .2v.2a.19 .19 0 0 0 .2 .2 .19 .19 0 0 0 .2-.2M35 22.2h-.5l.1 .1M35 22.5l-.3 .2M35.1 27.9v.2a.21 .21 0 0 1 .3 0 .21 .21 0 0 1 0 .3h-.3v-.2l.3-.2v-.1zM35.4 20.5a.19 .19 0 0 0-.2-.1 .19 .19 0 0 0-.2 .1v.2a.19 .19 0 0 0 .2 .2 .19 .19 0 0 0 .2-.2M35.5 39.2h-.3v.2a.18 .18 0 0 1 .3 0 .18 .18 0 0 1 0 .2 .18 .18 0 0 1-.3 0M35.6 20.5l.1-.1v.5M35.6 38.1h.3v-.1l-.3-.1v.5M35.6 21.9v-.2l.2 .1a.17 .17 0 0 1 .3-.1 .17 .17 0 0 1-.1 .3"/>
<path d="M35.8 39.3l.1-.1h.1l-.3 .5h.4M35.8 38.1l.1 .3M35.9 22.9v-.3l-.2-.1-.1 .4h.5M36.1 22.2h-.5l.1 .1M36.1 22.5l-.2 .2M36.2 37.9h.3l-.2 .2a.17 .17 0 0 1 .1 .2 .17 .17 0 0 1-.3 0M36.7 39.8v-.2l.2 .1a.17 .17 0 0 1 .3-.1 .17 .17 0 0 1-.1 .3M36.8 37.9a.23 .23 0 0 1 .2 .2 .23 .23 0 0 1-.2 .3l-.1-.2zM37.2 39.2h-.5l.1 .1M38.8 22.5v-.3l.2 .2a.17 .17 0 0 1 .3-.1 .17 .17 0 0 1-.1 .3M38.8 22v-.3l.2 .2a.18 .18 0 0 1 .3-.2 .17 .17 0 0 1-.1 .3M38.9 22.8a.19 .19 0 0 0-.1 .2 .19 .19 0 0 0 .2 .1h.1a.19 .19 0 0 0 .2-.1 .19 .19 0 0 0-.1-.2"/>
<path d="M40.3 23.9v-.3h-.1l-.1 .3h.5M40.6 23.3h-.5l.1 .1M40.6 23.6l-.3 .1M40.6 23l-.5-.3v.3M41.8 20.2a.19 .19 0 0 0-.2-.1 .19 .19 0 0 0-.2 .2v.1a.19 .19 0 0 0 .2 .2 .19 .19 0 0 0 .2-.1M42 20.2l.1-.1 .2 .1-.3 .4h.3M42.8 29.6v-.3h-.1l-.1 .3h.5M43.1 28.9h-.5l.1 .2M43.1 28.4v.3l-.4-.3-.1 .1 .1 .2M43.1 29.3l-.3 .1M43.7 24.5v-.3l.2 .1a.17 .17 0 0 1 .3-.1 .17 .17 0 0 1 0 .3M43.9 25.3a.19 .19 0 0 0-.2 .2 .19 .19 0 0 0 .2 .1h.2a.19 .19 0 0 0 .2-.1 .19 .19 0 0 0-.2-.2"/>
<path d="M43.9 31a.19 .19 0 0 0-.2 .2 .19 .19 0 0 0 .2 .1h.2a.19 .19 0 0 0 .2-.1 .19 .19 0 0 0-.2-.2M44.1 24.7v.4l-.4-.3h.5M44.1 30.4v.4l-.4-.3h.5M44.2 30.1l-.5-.2v.3M45.2 29.9a.22 .22 0 0 0 .2 .3 .22 .22 0 0 0 .2-.3 .16 .16 0 0 0-.2 .1 .16 .16 0 0 0 .1 .2M45.3 31a.19 .19 0 0 0-.1 .2 .19 .19 0 0 0 .2 .1h.1a.19 .19 0 0 0 .2-.1 .19 .19 0 0 0-.1-.2M45.4 24.3h.3v-.2l-.3-.1v.5M45.5 30.4v.4l-.3-.3h.5M45.5 24.3l.2 .2M46.3 24.4h-.4l.3-.4v.5M46.5 24h.3l-.2 .5M49.6 22.2v.2h.2a.18 .18 0 0 1 0-.2 .18 .18 0 0 1 .3 0 .18 .18 0 0 1-.1 .3"/>
<path d="M49.7 23.2a.19 .19 0 0 0-.1 .2 .19 .19 0 0 0 .2 .2h.1a.19 .19 0 0 0 .2-.2 .19 .19 0 0 0-.1-.2M50 22.7v.3l-.4-.2h.5M50.5 27.7a.19 .19 0 0 0-.2-.1 .19 .19 0 0 0-.1 .2v.1a.19 .19 0 0 0 .1 .2 .19 .19 0 0 0 .2-.1M50.6 30h.3v-.2l-.3-.1v.6M50.7 30l.2 .3M51.1 27.9h-.4l.3-.3v.5M51.1 29.8l.1-.1v.6M51.3 27.7l.1-.1v.5M51.5 29.8v.1l.3 .2a.17 .17 0 0 1-.2 .2 .17 .17 0 0 1-.2-.2l.4-.2-.1-.1zM53.2 27.9a.19 .19 0 0 0-.2 .2 .19 .19 0 0 0 .2 .1h.2a.19 .19 0 0 0 .2-.1 .19 .19 0 0 0-.2-.2M53.4 27.3v.4l-.4-.3h.5M53.5 25.8h.3l.1-.1-.4-.1v.5"/>
<path d="M53.5 26.8v.3l-.4-.3-.1 .2 .2 .1M53.7 25.8l.2 .3M54.1 25.7l.1-.1v.5M54.3 23.7a.25 .25 0 0 1 .4-.1 .25 .25 0 0 1 .1 .3 .25 .25 0 0 1-.3 .1 .25 .25 0 0 1-.2-.3zM54.4 25.7l.1-.1v.5M54.6 24.8l-.1-.3h-.1l-.1 .3h.5M54.8 24.1h-.5l.1 .2M54.8 24.5l-.2 .1M25.3 40.7l.3-.1 .1-.1-.4-.1v.5M25.5 40.7l.2 .2M25.9 40.5l.2-.1 .1 .2-.3 .3h.3M26.4 40.4h.4l-.3 .5"/>
<path d="M28.9 40.4a.19 .19 0 0 0-.2 .3 .19 .19 0 0 0 .2 .1h.2a.19 .19 0 0 0 .2-.1 .19 .19 0 0 0-.2-.3M30.2 40.8v-.3l-.1-.1-.1 .4h.5M30.5 40.4l-.3 .2M35 40.4a.19 .19 0 0 0-.2-.1 .19 .19 0 0 0-.2 .2v.1a.19 .19 0 0 0 .2 .2 .19 .19 0 0 0 .2-.1M35.5 40.3h-.2l-.1 .2a.18 .18 0 0 1 .3 0 .18 .18 0 0 1 0 .3 .18 .18 0 0 1-.3-.1M36 40.4v-.1a.22 .22 0 0 0-.3 .3 .22 .22 0 0 0 .3 .1 .16 .16 0 0 0 0-.2 .16 .16 0 0 0-.3 .1M36.9 40.4v-.3h-.1l-.1 .3h.5M37.2 40.1l-.3 .2"/>
</g>
<g fill="none" stroke="#f00" stroke-width=".12">
<path d="M7.7 19.3a.26 .26 0 0 0-.3-.2 .26 .26 0 0 0-.2 .3v.1a.26 .26 0 0 0 .2 .3 .26 .26 0 0 0 .3-.2M7.8 10.1a.26 .26 0 0 0-.3-.1 .26 .26 0 0 0-.2 .2v.2a.26 .26 0 0 0 .2 .3 .26 .26 0 0 0 .3-.2M8.5 19.1v.7l-.5-.7v.7M8.5 10v.7l-.5-.7v.7M8.8 19.3l.1-.2h.2l.1 .1-.1 .3-.3 .3h.4M8.9 10h.3l-.2 .2a.24 .24 0 0 1 .2 .4 .24 .24 0 0 1-.4-.1M18.3 16.3l.1-.1 .4 .1 .1 .4h-.7zM18.9 15.5v.4l-.4-.3-.2-.1-.1 .1v.2l.1 .1M32.3 6.9l.1-.1a.33 .33 0 0 1 .4 .3 .33 .33 0 0 1-.4 .4l-.1-.3zM32.6 7.4l.2 .2M33.5 6.8h-.3l-.1 .3a.25 .25 0 0 1 .4 0 .25 .25 0 0 1 0 .4 .25 .25 0 0 1-.4-.1M34.1 11.1l.7 .5"/>
<path d="M34.8 10.7h-.7l.1 .1M34.8 11.1l-.7 .5M35.2 7v-.1a.33 .33 0 0 1 .4 .4 .33 .33 0 0 1-.4 .3l-.1-.3zM35.4 7.5l.2 .2M36.4 7.4h-.5l.3-.5v.7M36.9 3.4l.2-.7 .3 .7M37 3.2h.3M38.2 2.7v.7l-.5-.7v.7M38.4 2.7h.5M38.7 2.7v.7M39.2 2.8l.2-.1v.7M39.3 15.8h.5l.2 .2-.1 .2-.6 .1"/>
<path d="M40 15.3h-.7l.1 .2M48.5 6.9l-.4 .4v.3l.2 .1 .5-.4M48.9 7.6h.2l-.5 .5M49.3 8.5l-.3-.4 .5-.1-.5 .5M53.7 5.4l.3 .3M53.9 5.2l-.5 .5M54.3 5.5l-.5 .5M54.4 5.8h.2l-.5 .5M54.6 13.2h.5l.2 .2-.1 .2-.6 .1M55.3 12.4v.5l-.3-.3-.2-.1-.2 .1v.1l.2 .2M56.2 3.3l-.4 .4v.3l.3 .1 .4-.4M56.7 4.5l-.3-.3 .6-.1-.6 .5"/>
<path d="M59.4 19.5a.26 .26 0 0 0-.2 .3 .26 .26 0 0 0 .3 .2h.2a.26 .26 0 0 0 .2-.2 .26 .26 0 0 0-.1-.3M59.5 4.1l-.5 .5 .3 .3M59.8 4.8l.2 .2M59.9 19h-.7l.2 .2M60 5.6l.5-.5 .2 .2a.38 .38 0 0 1-.1 .4 .38 .38 0 0 1-.4 .1zM60.3 4.9l-.3-.3-.5 .5 .3 .3M60.9 5.7h.3l-.5 .5M7.9 28.3a.26 .26 0 0 0-.3-.2 .26 .26 0 0 0-.2 .3v.2a.26 .26 0 0 0 .2 .3 .26 .26 0 0 0 .3-.2M8.6 28.1v.7l-.4-.7v.7M8.9 28.3l.2-.2v.7M12.6 36.7v.5l.2 .2 .2-.1v-.6M13.3 36.8l.2-.1v.7"/>
<path d="M13.8 36.8l.1-.1v.7M18 25.9l.2-.1 .3 .1 .1 .4h-.7zM18.6 25.4h-.7l.2 .2M21.8 29.8h.5l.2 .2-.1 .3h-.6M21.8 37.7h.5l.2 .2-.1 .2-.6 .1M21.8 36.9v-.4l.2 .2a.24 .24 0 0 1 .4-.1 .24 .24 0 0 1-.1 .4M22.5 29.4h-.7l.1 .1M22.5 28.6v.5l-.4-.3-.2-.1-.1 .1v.1l.1 .2M22.5 37.3h-.7l.1 .1M27.2 20.4v.5l.2 .2 .2-.1 .1-.6M28 20.4h.4l-.2 .3a.24 .24 0 0 1 .2 .4 .24 .24 0 0 1-.4-.1M29.8 33.9h.5l.2 .2-.1 .2h-.6"/>
<path d="M29.8 33.2v.3l.3 .1a.25 .25 0 0 1 0-.4 .25 .25 0 0 1 .4 0 .25 .25 0 0 1-.1 .4M32.4 39.7h.5l.2 .2-.1 .2-.6 .1M32.4 38.6v.3h.3a.25 .25 0 0 1 0-.4 .25 .25 0 0 1 .3 .1 .25 .25 0 0 1-.1 .4M32.8 32.6v.7h.4M33.1 39.2h-.7l.1 .2M33.5 33h.2M33.9 25.7h.5l.2 .2-.1 .3h-.6M33.9 32.6h-.4v.7h.4M34 25l-.1 .1a.35 .35 0 0 0 .3 .4 .35 .35 0 0 0 .4-.3 .22 .22 0 0 0-.2-.2 .22 .22 0 0 0-.3 .2 .22 .22 0 0 0 .2 .2M34.2 32.6h.2a.38 .38 0 0 1 .3 .4 .38 .38 0 0 1-.3 .3h-.2zM35 32.7v.2l.3 .1 .1 .1a.24 .24 0 0 1-.2 .3 .24 .24 0 0 1-.2-.3l.4-.3v-.1zM36 32.6v.7h.4"/>
<path d="M36.6 33h.3M37.1 32.6h-.5v.7h.5M37.2 22l.7 .5M37.4 32.6h.2a.38 .38 0 0 1 .2 .4 .38 .38 0 0 1-.2 .3h-.2zM37.9 21.3v.5l-.4-.4-.2-.1-.1 .2v.1l.1 .1M37.9 22l-.7 .5M38.1 32.6h.5l-.3 .7M39 32.6v.7h.4M39.7 33h.2M39.7 27.6v.5l.2 .2 .3-.1v-.6M40.1 32.6h-.4v.7h.4M40.4 32.6h.2a.38 .38 0 0 1 .3 .4 .38 .38 0 0 1-.3 .3h-.2z"/>
<path d="M40.5 27.7l.2-.1v.7M41 27.6h.1a.37 .37 0 0 1 .3 .4 .37 .37 0 0 1-.3 .3 .45 .45 0 0 1-.1-.7zM41.5 32.7a.35 .35 0 0 0-.4 .2 .35 .35 0 0 0 .2 .4 .22 .22 0 0 0 .3-.2 .22 .22 0 0 0-.2-.2 .22 .22 0 0 0-.3 .2M42.1 32.6v.7h.4M42.3 22.9v-.4l.2 .2a.24 .24 0 0 1 .4-.1 .24 .24 0 0 1-.1 .4M42.4 23.3a.35 .35 0 0 1 .4 0 .35 .35 0 0 1 .1 .4 .33 .33 0 0 1-.4 .1 .33 .33 0 0 1-.1-.5zM42.8 33h.3M43 23.3l-.2 .2M43.3 32.6h-.5v.7h.5M43.5 32.6h.3a.38 .38 0 0 1 .2 .4 .38 .38 0 0 1-.2 .3h-.3zM44.4 38.8l-.2-.1-.3 .1 .1 .1 .3 .2 .1 .2-.2 .1-.3-.1M44.7 38.7l.1 .7 .2-.7 .2 .7 .1-.7"/>
<path d="M44.7 32.6h-.3l-.1 .3a.25 .25 0 0 1 .4 0 .25 .25 0 0 1 0 .4 .25 .25 0 0 1-.4-.1M45.1 26.9a.35 .35 0 0 1 .5-.1 .35 .35 0 0 1 .1 .4 .33 .33 0 0 1-.4 .2 .33 .33 0 0 1-.2-.5zM45.5 32.6v.7h.4M45.6 38.8l.2-.1v.7M45.8 26.4h-.8l.2 .2M45.8 26.9l-.2 .2M46.2 33h.3M46.6 32.6h-.4v.7h.4M46.9 20.7v.5l.2 .2 .2-.1 .1-.6M46.9 32.6h.3a.38 .38 0 0 1 .2 .4 .38 .38 0 0 1-.2 .3h-.3zM48.1 29.5a.35 .35 0 0 1 .4 0 .35 .35 0 0 1 .2 .4 .33 .33 0 0 1-.5 .1 .33 .33 0 0 1-.1-.5zM48.1 20.9a.22 .22 0 0 1-.3 .2 .22 .22 0 0 1-.1-.3 .22 .22 0 0 1 .3 0l.1 .1a.34 .34 0 0 1-.3 .5l-.1-.1"/>
<path d="M48.2 33.1h-.5l.3-.5v.7M48.7 28.7v.5l-.4-.3-.2-.2-.1 .2v.1l.1 .2M48.8 29.5l-.2 .2M48.9 32.6v.7h.4M49.6 33h.2M50 32.6h-.4v.7h.4M50.2 25v.6l.2 .2 .2-.1 .1-.7M50.3 32.6h.2a.38 .38 0 0 1 .3 .4 .38 .38 0 0 1-.3 .3h-.2zM51 25h.4l-.3 .8M51.1 32.6h.4l-.2 .3a.24 .24 0 0 1 .2 .4 .24 .24 0 0 1-.4-.1M52 21.2v.6l.2 .2 .2-.1v-.7M52 32.6v.7h.4"/>
<path d="M52.7 33h.3M52.8 21.3v.2l.3 .1 .1 .1a.24 .24 0 0 1-.2 .3 .24 .24 0 0 1-.3-.3l.5-.3-.1-.1zM53.1 32.6h-.4v.7h.4M53.4 32.6h.3a.38 .38 0 0 1 .2 .4 .38 .38 0 0 1-.2 .3h-.3zM54.2 32.8l.1-.2h.2l.1 .2-.1 .2-.3 .3h.4M59.2 21.8h.5l.2 .2-.1 .2-.6 .1M59.3 21l-.1 .2 .1 .3 .2-.1 .2-.4h.1l.1 .2-.1 .3M59.6 20.4l-.1-.1h-.2l-.1 .4h.7v-.3l-.1-.1h-.2v.4"/>
</g>
<path d="M48.2 25v.3h.5v-.3M48.2 24.6a.29 .29 0 0 1 .5 .1v.1h-.5zM48.4 24a.16 .16 0 0 1 .1 .2 .16 .16 0 0 1-.2 0 .16 .16 0 0 1 0-.2h.4v.3M48.5 25.1v.2M48.7 25.5v.3h-.5" fill="none" stroke="#f00" stroke-width=".09"/>
<path d="M34.9 17.8v.7h.4M35.6 18l.1-.2 .2 .2-.4 .5h.5" fill="none" stroke="#f00" stroke-width=".11"/>
<path d="M28.6 36v.4h.2M29.3 36h-.2l-.1 .2a.15 .15 0 0 1 .3 0 .15 .15 0 0 1-.1 .2 .15 .15 0 0 1-.2 0" fill="none" stroke="#f00" stroke-width=".07"/>
<g font-size="1.2" fill="#fff">
<text x="36.8" y="3.7">ANT1</text>
<text x="53.2" y="5.8" transform="rotate(45 53.2 5.8)">H1</text>
<text x="55.4" y="4" transform="rotate(45 55.4 4)">U4</text>
<text x="58.8" y="4.8" transform="rotate(45 58.8 4.8)">LED1</text>
<text x="7.2" y="11">CN3</text>
<text x="32.2" y="7.8">Q5</text>
<text x="35" y="7.9">Q4</text>
<text x="35.1" y="11.6" transform="rotate(-90 35.1 11.6)">X1</text>
<text x="47.7" y="7.6" transform="rotate(45 47.7 7.6)">U14</text>
<text x="19.2" y="16.8" transform="rotate(-90 19.2 16.8)">D2</text>
<text x="40.3" y="16.3" transform="rotate(-90 40.3 16.3)">U1</text>
<text x="55.6" y="13.7" transform="rotate(-90 55.6 13.7)">U2</text>
<text x="7.2" y="20.1">CN2</text>
<text x="27.1" y="21.4">U3</text>
<text x="38.2" y="22.6" transform="rotate(-90 38.2 22.6)">X2</text>
<text x="43.3" y="23.8" transform="rotate(-90 43.3 23.8)">Q3</text>
<text x="46.8" y="21.7">U9</text>
<text x="51.9" y="22.3">U8</text>
<text x="60.2" y="22.3" transform="rotate(-90 60.2 22.3)">USBC1</text>
<text x="7.3" y="29.1">CN1</text>
<text x="18.9" y="26.4" transform="rotate(-90 18.9 26.4)">D1</text>
<text x="34.9" y="26.3" transform="rotate(-90 34.9 26.3)">U6</text>
<text x="39.7" y="28.6">U10</text>
<text x="46.1" y="27.4" transform="rotate(-90 46.1 27.4)">Q1</text>
<text x="50.1" y="26">U7</text>
<text x="22.8" y="30.4" transform="rotate(-90 22.8 30.4)">U12</text>
<text x="30.8" y="34.4" transform="rotate(-90 30.8 34.4)">U5</text>
<text x="32.7" y="33.6">LED8</text>
<text x="35.9" y="33.6">LED7</text>
<text x="38.9" y="33.6">LED6</text>
<text x="42.1" y="33.6">LED5</text>
<text x="45.5" y="33.6">LED4</text>
<text x="48.8" y="33.6">LED3</text>
<text x="49" y="30.1" transform="rotate(-90 49 30.1)">Q2</text>
<text x="52" y="33.6">LED2</text>
<text x="12.5" y="37.7">U11</text>
<text x="22.8" y="38.2" transform="rotate(-90 22.8 38.2)">U13</text>
<text x="33.4" y="40.2" transform="rotate(-90 33.4 40.2)">U15</text>
<text x="43.8" y="39.7">SW1</text>
</g>
<text font-size="1.1" fill="#fff" x="34.8" y="18.8">L2</text>
<g font-size=".9" fill="#fff">
<text x="53.6" y="3.5" transform="rotate(-45 53.6 3.5)">C25</text>
<text x="32.5" y="10.5" transform="rotate(-90 32.5 10.5)">R49</text>
<text x="36.7" y="11.2">C18</text>
<text x="36.9" y="7.7">R48</text>
<text x="37.1" y="9.9">C10</text>
<text x="37.8" y="8.6">C12</text>
<text x="40.2" y="11.8">C15</text>
<text x="40.3" y="9.3">C16</text>
<text x="40.4" y="10.6">L3</text>
<text x="41.3" y="7.9">L4</text>
<text x="43.1" y="11.9" transform="rotate(45 43.1 11.9)">R44</text>
<text x="44.1" y="9" transform="rotate(45 44.1 9)">R45</text>
<text x="44.4" y="11.5" transform="rotate(45 44.4 11.5)">R43</text>
<text x="45.6" y="10.9" transform="rotate(45 45.6 10.9)">R42</text>
<text x="53.1" y="9.1" transform="rotate(45 53.1 9.1)">C53</text>
<text x="58" y="11">C5</text>
<text x="20.8" y="15.6">R2</text>
<text x="20.8" y="16.9">R3</text>
<text x="23.9" y="15.4">R4</text>
<text x="26.7" y="15.5">C22</text>
<text x="27.1" y="16.8">R6</text>
<text x="30.6" y="12.3">R46</text>
<text x="32.6" y="14.8" transform="rotate(-45 32.6 14.8)">C4</text>
<text x="35.2" y="17.5">L1</text>
<text x="36.7" y="12.3">C17</text>
<text x="43" y="14.9">C14</text>
<text x="43.2" y="17.8">C9</text>
<text x="46.1" y="15.6">C19</text>
<text x="47.2" y="13.7">R1</text>
<text x="47.9" y="14.7" transform="rotate(45 47.9 14.7)">R40</text>
<text x="50.4" y="15.4" transform="rotate(45 50.4 15.4)">R41</text>
<text x="52.6" y="12.2" transform="rotate(-90 52.6 12.2)">C3</text>
<text x="58" y="14.2">R16</text>
<text x="58" y="15.4">C13</text>
<text x="58.2" y="12.8">C6</text>
<text x="21.9" y="18.7">C20</text>
<text x="22" y="22.2">C23</text>
<text x="23.7" y="19.9">C21</text>
<text x="24.8" y="23.1" transform="rotate(-90 24.8 23.1)">C26</text>
<text x="26.9" y="18">R15 C24</text>
<text x="30.3" y="23.6">R19 C39</text>
<text x="30.7" y="20.2">C30</text>
<text x="30.8" y="18.9">C31</text>
<text x="34.8" y="20.1">C11 C32</text>
<text x="35" y="21.1">C1</text>
<text x="35.2" y="22.9" transform="rotate(-90 35.2 22.9)">R14</text>
<text x="36.4" y="22.9" transform="rotate(-90 36.4 22.9)">R13</text>
<text x="39.5" y="23.2" transform="rotate(-90 39.5 23.2)">C33</text>
<text x="40.8" y="24" transform="rotate(-90 40.8 24)">R17</text>
<text x="41.3" y="19.7">C7</text>
<text x="41.4" y="20.8">C2</text>
<text x="43.9" y="20.3" transform="rotate(-90 43.9 20.3)">C8</text>
<text x="49.8" y="19.9" transform="rotate(-90 49.8 19.9)">C54</text>
<text x="50.1" y="20.1">C44</text>
<text x="50.3" y="23.6" transform="rotate(-90 50.3 23.6)">C45</text>
<text x="55.2" y="19" transform="rotate(-90 55.2 19)">R9</text>
<text x="19.4" y="29.4" transform="rotate(-90 19.4 29.4)">R36</text>
<text x="20.4" y="24.3">R5</text>
<text x="20.5" y="25.5">R7</text>
<text x="24.6" y="25.4" transform="rotate(-90 24.6 25.4)">C27</text>
<text x="25.3" y="28.2">R24</text>
<text x="25.4" y="27">R25</text>
<text x="25.4" y="29.5">R37</text>
<text x="26" y="25.4" transform="rotate(-90 26 25.4)">C28</text>
<text x="27.4" y="25.4" transform="rotate(-90 27.4 25.4)">C29</text>
<text x="28.4" y="27">C35</text>
<text x="28.5" y="25.7" transform="rotate(-90 28.5 25.7)">C34</text>
<text x="29.4" y="25">R8</text>
<text x="30.5" y="26.6">R20</text>
<text x="31.2" y="24.8">C48</text>
<text x="33.9" y="28.6">C38</text>
<text x="43.3" y="29.6" transform="rotate(-90 43.3 29.6)">R12</text>
<text x="44.5" y="25.7" transform="rotate(-90 44.5 25.7)">C43</text>
<text x="45.3" y="24.8">R47</text>
<text x="48.9" y="25.9" transform="rotate(-90 48.9 25.9)">LED9</text>
<text x="50.1" y="28.3">C41</text>
<text x="53.5" y="26.3">R11</text>
<text x="53.8" y="28.3" transform="rotate(-90 53.8 28.3)">C42</text>
<text x="55" y="24.8" transform="rotate(-90 55 24.8)">R10</text>
<text x="10.1" y="32.9" transform="rotate(-90 10.1 32.9)">C49</text>
<text x="16.4" y="30.9" transform="rotate(-45 16.4 30.9)">C50</text>
<text x="19.3" y="34.3" transform="rotate(-90 19.3 34.3)">C51</text>
<text x="19.4" y="31.8" transform="rotate(-90 19.4 31.8)">R32</text>
<text x="25.3" y="30.6">R33</text>
<text x="25.3" y="34.9">R29</text>
<text x="25.4" y="31.8">R22</text>
<text x="25.4" y="33.1">R23</text>
<text x="30.1" y="30.2">C40</text>
<text x="30.1" y="31.6">C37</text>
<text x="44.5" y="31.4" transform="rotate(-90 44.5 31.4)">C47</text>
<text x="45.9" y="31.4" transform="rotate(-90 45.9 31.4)">C46</text>
<text x="50.5" y="30.5">R18</text>
<text x="8.3" y="39.5" transform="rotate(-90 8.3 39.5)">R21</text>
<text x="19.6" y="39.5" transform="rotate(-90 19.6 39.5)">R34 R38</text>
<text x="25.3" y="41.1">R27</text>
<text x="25.3" y="36.1">R28</text>
<text x="25.3" y="38.6">R35</text>
<text x="25.4" y="39.9">R26</text>
<text x="25.4" y="37.3">R39</text>
<text x="29.5" y="40.8" transform="rotate(-90 29.5 40.8)">C55</text>
<text x="30.7" y="40.8" transform="rotate(-90 30.7 40.8)">R50</text>
<text x="31" y="37.3" transform="rotate(-90 31 37.3)">C36</text>
<text x="34.6" y="39.9">C52</text>
<text x="34.6" y="41">C56</text>
<text x="35.6" y="38.6">R30</text>
<text x="37.4" y="40.5" transform="rotate(-90 37.4 40.5)">R31</text>
</g>
<text font-size=".7" fill="#fff" x="28.6" y="36.6">L5</text>
</svg>
